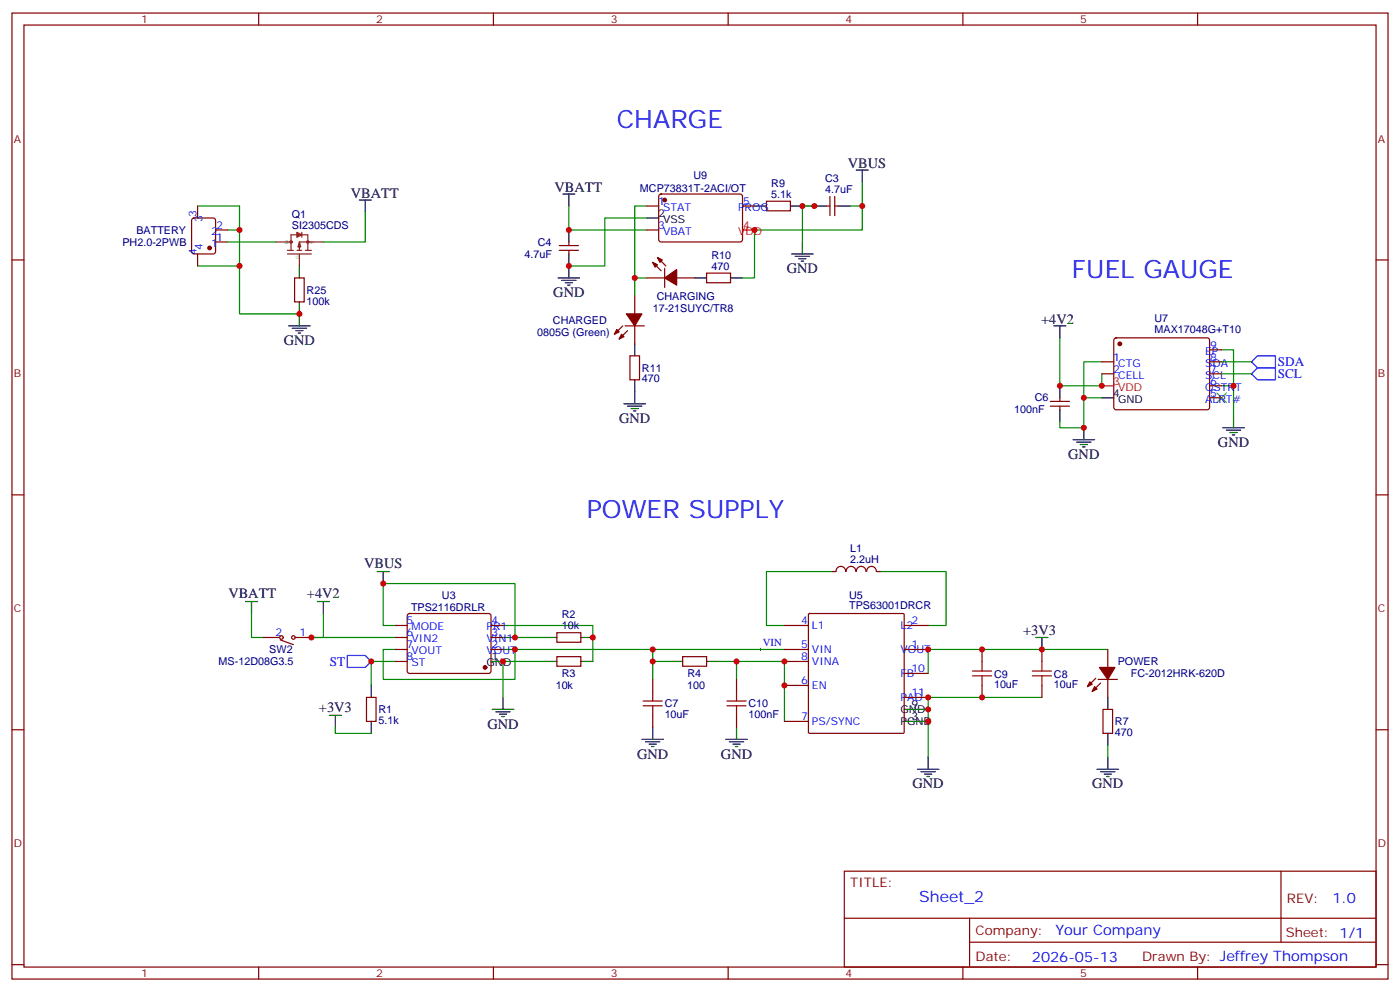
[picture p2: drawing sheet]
<svg xmlns="http://www.w3.org/2000/svg" width="412mm" height="292mm" viewBox="0 0 412 292" stroke-linecap="round" stroke-linejoin="round" font-family="sans-serif">
<g fill="none" stroke="#870000" stroke-width=".35">
<path d="M3.5 3.8h405.4v284.4h-405.4zM7.1 7.4h398.2v277.3h-398.2zM76.2 3.8v3.6M145.3 3.8v3.6M214.5 3.8v3.6M283.6 3.8v3.6M352.8 3.8v3.6M194.3 57.3l.4-.2 23.6 .1 .4 .6v13l-.7 .4h-23.5l-.5-.7v-12.7zM225.8 59.2h7v2.9h-7zM244.5 57.8v5.7M245.9 57.8v5.7M3.5 76.5h3.6"/>
<path d="M56.7 64.4l.4-.2h5.7l.6 .4 .1 9.4-.5 .7-5.9 .1-.6-.5-.1-9.4zM58.2 60.6v3.6M58.2 74.8v3.5M63.5 71.2h3.5M63.5 67.7h3.5M164.7 73.7h5.7M164.7 72.3h5.7M167.6 71.2v1.1M167.6 73.7v1.1M190.5 67.7h3.5M190.5 60.6h3.5M192.3 77.2l2.4 2.5"/>
<path d="M193.7 75.8l2.4 2.5M195.8 79v5.6M218.7 60.6h3.5M243.4 60.6h1.1M245.9 60.6h1M405.3 76.5h3.6M86.8 81.8h2.8v7.1h-2.8zM183.4 95.9l-2.4 2.5M184.1 95.9h5.7M184.9 97.3l-2.5 2.5M187 87.1v5.3M187 95.9v5.3"/>
<path d="M190.5 81.8h5.3M199.3 81.8h5.3M208.1 80.4h7.1v2.8h-7.1zM328.3 99.7l.5-.3h26.8l.5 .3 .2 .5-.1 20-.6 .4-27.1-.1-.4-.6v-19.7zM185.6 104.7h2.8v7.1h-2.8zM309.4 119.6h5.6M309.4 118.1h5.6M312.2 117.1v1M312.2 119.6v1M324.6 106.5h3.5M324.6 110h3.5M356.3 106.5h3.5"/>
<path d="M356.3 110h3.5M356.3 117.1h3.5M356.3 113.6h3.5M356.3 103h3.5M3.5 145.7h3.6M405.3 145.7h3.6M245.2 168.2h1M246.3 168.2a1.41 1.41 0 0 1 1.4-1.5 1.41 1.41 0 0 1 1.4 1.5M249.3 168.2a1.41 1.41 0 0 1 1.4-1.5 1.41 1.41 0 0 1 1.4 1.5M252.3 168.2a1.41 1.41 0 0 1 1.4-1.5 1.41 1.41 0 0 1 1.4 1.5M255.3 168.2a1.41 1.41 0 0 1 1.4-1.5 1.41 1.41 0 0 1 1.4 1.5M258.2 168.2h1.1"/>
<path d="M77.6 187.6h4.6M82.5 188.3l3.9 1.5M87.1 187.6h4.6M116.4 191.2h3.5M116.4 184.1h3.5M116.4 194.7h3.5M116.4 187.6h3.5M120.2 180.8l.4-.2h23.3l.5 .2 .2 .5v16.5l-.7 .4h-23.5l-.5-.7v-16.2zM144.6 191.2h3.6M144.6 184.1h3.6M144.6 187.6h3.6M164 193.3h7.1v2.8h-7.1z"/>
<path d="M164 186.2h7.1v2.9h-7.1zM192.3 200v3.5M201.1 193.3h7v2.8h-7zM217 200v3.5M231.1 191.2h7M231.1 184.1h7M231.1 194.7h7M238.2 180.8l.3-.2h27.5l.3 .2v34.7l-.1 .3-27.7 .1-.3-.2zM266.3 191.2h7.1M266.3 184.1h7.1M266.3 198.2h7.1M289.3 191.2v3.5"/>
<path d="M306.9 191.2v3.5M322.8 199.6l-2.5 2.5M323.5 200h5.6M326.3 191.2v5.3M326.3 200v5.3M3.5 214.8h3.6M107.9 205.3h2.9v7h-2.9zM192.3 210.6v3.5M217 210.6v3.5M231.1 201.8h7M231.1 212.3h7M266.3 205.3h7.1"/>
<path d="M289.3 201.8v3.5M306.9 201.8v3.5M324.2 201l-2.5 2.5M324.9 208.8h2.8v7.1h-2.8zM405.3 214.8h3.6M248.7 256.4h156.6v28.3h-156.6zM377.3 256.5v20.8M248.7 270.3h156.5M285.6 277.3h119.6M285.6 270.3v14.1M3.5 284h3.6M76.2 284.7v3.5"/>
<path d="M145.3 284.7v3.5M214.5 284.7v3.5M283.6 284.7v3.5M352.8 284.7v3.5M405.3 284h3.6"/>
<circle cx="82.9" cy="187.6" r=".53"/>
<circle cx="86.4" cy="187.6" r=".53"/>
</g>
<path d="M223.7 191.2h.7M224 190.8v.7" fill="none" stroke="#000" stroke-width=".29"/>
<g fill="none" stroke="#008700" stroke-width=".35">
<path d="M254 53.6v14.1h-31.8v14.1h-3.5M58.2 60.6h12.4v7.1M67 67.7h3.6v10.6h-12.4M67 71.2h14.1M70.6 78.3v14.1h17.6M107.6 62.4v8.8h-12.4M167.6 60.6v7.1h22.9M190.5 60.6h-3.5v26.5M190.5 64.2h-12.3v14.1h-10.6M236.4 60.6h3.5h-3.5v10.6M250.5 60.6h3.5M187 81.8h3.5"/>
<path d="M312.2 99.4v14.2h12.4v-3.6M319.3 117.1h5.3M324.6 106.5h-5.3v19.4h-7.1v-1.8M359.8 103h3.6v19.4M359.8 113.6h3.6M359.8 106.5h8.9M359.8 110h8.9M245.2 168.2h-19.4v15.9h5.3M259.3 168.2h19.4v15.9h-5.3M74.1 180.6v7h3.5M95.2 180.6v7h-3.5h24.7M116.4 194.7h-7v7.1"/>
<path d="M116.4 191.2h-3.5v8.8h38.8v-8.8h-3.5M116.4 184.1h-3.5v-12.3h38.8v15.8M148.2 184.1h26.4v10.6M148.2 187.6h12.3M151.7 191.2h40.6M160.5 194.7h-12.3v10.6M192.3 194.7h5.3M211.7 194.7h19.4v17.6M217 194.7v5.3M231.1 191.2h-38.8v8.8M326.3 191.2h-52.9v7M98.8 214.1v1.8h10.6"/>
<path d="M306.9 205.3h-33.5v17.6M326.3 219.4v3.5"/>
</g>
<g fill="none" stroke="#000" stroke-width=".35">
<path d="M105.8 58.9h3.6M107.6 58.9v3.5M165.8 57.1h3.5M167.6 57.1v3.5M252.2 50.1h3.6M254 50.1v3.5M88.2 78.3v3.5M167.6 67.7v3.5M167.6 74.8v7M190.5 64.2h3.5M222.2 60.6h3.6M232.8 60.6h3.6"/>
<path d="M233.2 74.8h6.3M234.2 75.5h4.3M235.3 76.2h2.1M236 76.9h.7M236.4 71.2v3.6M239.9 60.6h3.5M246.9 60.6h3.6M85 95.9h6.4M86.1 96.6h4.2M87.1 97.3h2.2M87.8 98h.7M88.2 88.9v7"/>
<path d="M164.4 81.8h6.3M165.5 82.5h4.2M166.5 83.2h2.1M167.2 83.9h.7M204.6 81.8h3.5M215.2 81.8h3.5M310.4 95.9h3.6M312.2 95.9v3.5M183.8 118.9h6.3M184.9 119.6h4.2M187 101.2v3.5M187 111.8v7.1"/>
<path d="M312.2 113.6v3.5M324.6 117.1h3.5M185.9 120.3h2.1M186.6 121h.7M312.2 120.6v3.5M316.1 129.4h6.3M317.1 130.1h4.3M318.2 130.8h2.1M318.9 131.6h.7M319.3 125.9v3.5M360.2 125.9h6.3M361.2 126.6h4.3"/>
<path d="M362.3 127.3h2.1M363 128h.7M363.4 122.4v3.5M72.3 177.1h3.5M74.1 177.1v3.5M93.5 177.1h3.5M95.2 177.1v3.5M111.1 168.2h3.6M112.9 168.2v3.6M144.6 194.7h3.6M160.5 187.6h3.5M160.5 194.7h3.5"/>
<path d="M171.1 187.6h3.5M171.1 194.7h3.5M197.6 194.7h3.5M208.1 194.7h3.6M305.2 187.6h3.5M306.9 187.6v3.6M97 210.6h3.5M98.8 210.6v3.5M109.4 201.8v3.5M109.4 212.3v3.6M145 208.8h6.3M146 209.5h4.3"/>
<path d="M147.1 210.2h2.1M147.8 210.9h.7M148.2 205.3v3.5M189.1 217.6h6.3M190.1 218.3h4.3M191.2 219h2.1M191.9 219.7h.7M192.3 214.1v3.5M213.8 217.6h6.3M214.8 218.3h4.3M215.9 219h2.1M216.6 219.7h.7"/>
<path d="M217 214.1v3.5M266.3 212.3h7.1M266.3 208.8h7.1M326.3 205.3v3.5M326.3 215.9v3.5M270.2 226.4h6.4M271.3 227.2h4.2M272.3 227.9h2.2M273 228.6h.8M273.4 222.9v3.5M323.1 226.4h6.4M324.2 227.2h4.2"/>
<path d="M325.3 227.9h2.1M326 228.6h.7M326.3 222.9v3.5"/>
</g>
<g fill="none" stroke="#a10000" stroke-width=".35">
<path d="M286.5 198.9h5.6M286.5 197.5h5.6M289.3 194.7v2.8M289.3 198.9v2.9M304.1 198.9h5.6M304.1 197.5h5.6M306.9 194.7v2.8M306.9 198.9v2.9M189.4 206.3h5.7M189.4 207.8h5.7M192.3 203.5v2.8M192.3 207.8v2.8"/>
<path d="M214.1 206.3h5.7M214.1 207.8h5.7M217 203.5v2.8M217 207.8v2.8"/>
</g>
<path d="M368.7 106.5l1.7-1.8h5.3v3.6h-5.3zM370.4 108.3h5.3v3.5h-5.3l-1.7-1.8zM102.3 192.9h5.3l1.8 1.8-1.8 1.8h-5.3z" fill="none" stroke="#00f" stroke-width=".35"/>
<g fill="#870000" stroke="#870000" stroke-width=".35">
<path d="M192.3 77.2l1.4 .7-.7 .7z"/>
<path d="M193.7 75.8l1.4 .7-.7 .7z"/>
<path d="M195.8 81.8l3.5-2.5v4.6z"/>
<path d="M183.1 98.4l.7 .7-1.4 .7z"/>
<path d="M181.7 97l.7 .7-1.4 .7z"/>
<path d="M184.5 92.4h4.6l-2.1 3.5z"/>
<path d="M322.4 202.1l.7 .7-1.4 .7z"/>
<path d="M321 200.7l.7 .7-1.4 .7z"/>
<path d="M323.8 196.5h4.6l-2.1 3.5z"/>
<circle cx="142.9" cy="196.5" r=".53"/>
<circle cx="61.7" cy="73" r=".53"/>
<circle cx="195.8" cy="58.9" r=".53"/>
<circle cx="329.8" cy="101.2" r=".53"/>
</g>
<path d="M218.7 67.7h3.5M324.6 113.6h3.5" fill="none" stroke="#f00" stroke-width=".35"/>
<path d="M358.4 115.7l2.8 2.8M361.2 115.7l-2.8 2.8" fill="none" stroke="#3c3" stroke-width=".35"/>
<g fill="none" stroke="#8c2424" stroke-width=".35">
<path d="M81.1 71.2h4.6M84.7 74.8h7M84.7 73.7h1.7M85.7 73.7v-4.6h5v4.6M87.5 68.4l1.4 .7-1.4 .7zM87.5 68.8l.7 .3M87.5 73.7h1.4M87.8 68.8l.4 .3M87.8 72.6h.7M88.2 69.1l-.4 .4M88.2 69.1l-.7 .4M88.2 71.9l-.4 .7"/>
<path d="M88.2 71.6l-.4 1M88.2 71.6l.3 1M88.2 71.2l.3 1.4M88.2 71.2l-.4 1.4M88.2 71.6v2.1M88.2 74.8v3.5M88.2 71.2h7M88.9 68.4v1.4M90 73.7h1.7"/>
<circle cx="85.7" cy="71.2" r=".35"/>
<circle cx="90.7" cy="71.2" r=".35"/>
</g>
<g fill="#c00">
<circle cx="192.3" cy="194.7" r=".88"/>
<circle cx="217" cy="194.7" r=".88"/>
<circle cx="231.1" cy="194.7" r=".88"/>
<circle cx="231.1" cy="201.8" r=".88"/>
<circle cx="273.4" cy="191.2" r=".88"/>
<circle cx="306.9" cy="191.2" r=".88"/>
<circle cx="289.3" cy="205.3" r=".88"/>
<circle cx="273.4" cy="205.3" r=".88"/>
<circle cx="273.4" cy="208.8" r=".88"/>
<circle cx="273.4" cy="212.3" r=".88"/>
<circle cx="289.3" cy="191.2" r=".88"/>
<circle cx="151.7" cy="187.6" r=".88"/>
<circle cx="239.9" cy="60.6" r=".88"/>
<circle cx="187" cy="81.8" r=".88"/>
<circle cx="167.6" cy="67.7" r=".88"/>
<circle cx="236.4" cy="60.6" r=".88"/>
<circle cx="254" cy="60.6" r=".88"/>
<circle cx="222.3" cy="67.7" r=".88"/>
<circle cx="319.3" cy="117.1" r=".88"/>
<circle cx="324.6" cy="113.6" r=".88"/>
<circle cx="363.4" cy="113.6" r=".88"/>
<circle cx="312.2" cy="113.6" r=".88"/>
<circle cx="319.3" cy="125.9" r=".88"/>
<circle cx="70.6" cy="67.7" r=".88"/>
<circle cx="70.6" cy="78.3" r=".88"/>
<circle cx="88.2" cy="92.4" r=".88"/>
<circle cx="167.6" cy="78.3" r=".88"/>
<circle cx="192.3" cy="191.2" r=".88"/>
<circle cx="112.9" cy="171.8" r=".88"/>
<circle cx="174.6" cy="187.6" r=".88"/>
<circle cx="148.2" cy="194.7" r=".88"/>
<circle cx="151.7" cy="191.2" r=".88"/>
<circle cx="109.4" cy="194.7" r=".88"/>
<circle cx="91.7" cy="187.6" r=".88"/>
</g>
<g font-size="7.4" fill="#00f">
<text x="181.7" y="37.7">CHARGE</text>
<text x="315.7" y="81.8">FUEL GAUGE</text>
<text x="172.9" y="152.4">POWER SUPPLY</text>
</g>
<text font-size="4.6" fill="#00f" x="270.8" y="265.5">Sheet_2</text>
<g font-size="4.2">
<text x="249.8" y="49.4">VBUS</text>
<text x="103.4" y="58.2">VBATT</text>
<text x="163.3" y="56.4">VBATT</text>
<text x="231.8" y="80.4">GND</text>
<text x="163" y="87.5">GND</text>
<text x="306.7" y="95.2">+4V2</text>
<text x="83.6" y="101.6">GND</text>
<text x="182.4" y="124.5">GND</text>
<text x="358.8" y="131.6">GND</text>
<text x="314.7" y="135.1">GND</text>
<text x="107.2" y="167.2">VBUS</text>
<text x="67.3" y="176">VBATT</text>
<text x="90.4" y="176">+4V2</text>
<text x="301.4" y="187">+3V3</text>
<text x="93.9" y="209.5">+3V3</text>
<text x="143.6" y="214.5">GND</text>
<text x="187.7" y="223.3">GND</text>
<text x="212.4" y="223.3">GND</text>
<text x="268.8" y="232.1">GND</text>
<text x="321.7" y="232.1">GND</text>
</g>
<g font-size="4.2" fill="#00f">
<text x="392.5" y="265.7">1.0</text>
<text x="310.9" y="275.3">Your Company</text>
<text x="304" y="283.1">2026-05-13</text>
</g>
<g font-size="3.9" fill="#00f">
<text x="376.4" y="107.8">SDA</text>
<text x="376.4" y="111.3">SCL</text>
<text x="97.2" y="196">ST</text>
</g>
<g font-size="3.9" fill="#800">
<text x="250.5" y="261">TITLE:</text>
<text x="379.1" y="265.7">REV:</text>
<text x="287.4" y="275.2">Company:</text>
<text x="378.7" y="275.8">Sheet: 1/1</text>
<text x="287.4" y="282.9">Date:</text>
<text x="336.4" y="283">Drawn By: Jeffrey Thompson</text>
</g>
<g font-size="3.2" fill="#800">
<text x="41.6" y="6.8">1</text>
<text x="110.8" y="6.8">2</text>
<text x="179.9" y="6.8">3</text>
<text x="249.1" y="6.8">4</text>
<text x="318.2" y="6.8">5</text>
<text x="4.1" y="41.9">A</text>
<text x="405.9" y="41.9">A</text>
<text x="4.1" y="111.1">B</text>
<text x="405.9" y="111.1">B</text>
<text x="4.1" y="180.2">C</text>
<text x="405.9" y="180.2">C</text>
<text x="4.1" y="249.4">D</text>
<text x="405.9" y="249.4">D</text>
<text x="41.6" y="287.7">1</text>
<text x="110.8" y="287.7">2</text>
<text x="179.9" y="287.7">3</text>
<text x="249.1" y="287.7">4</text>
<text x="318.2" y="287.7">5</text>
</g>
<g font-size="3.2" fill="#000080">
<text x="204.3" y="52.8">U9</text>
<text x="243.1" y="53.6">C3</text>
<text x="188.5" y="56.5">MCP73831T-2ACI/OT</text>
<text x="227.2" y="58.2">5.1k</text>
<text x="227.2" y="55">R9</text>
<text x="243.1" y="56.8">4.7uF</text>
<text x="86" y="64.2">Q1</text>
<text x="40.2" y="68.8">BATTERY</text>
<text x="86" y="67.3">SI2305CDS</text>
<text x="36.1" y="72.3">PH2.0-2PWB</text>
<text x="154.5" y="75.9">4.7uF</text>
<text x="158.4" y="72.4">C4</text>
<text x="209.6" y="76.1">R10</text>
<text x="209.6" y="79.3">470</text>
<text x="90.3" y="89.6">100k</text>
<text x="90.3" y="86.5">R25</text>
<text x="193.4" y="88.2">CHARGING</text>
<text x="162.9" y="95.3">CHARGED</text>
<text x="192.3" y="91.8">17-21SUYC/TR8</text>
<text x="340.1" y="94.7">U7</text>
<text x="158.3" y="98.8">0805G (Green)</text>
<text x="340.1" y="98">MAX17048G+T10</text>
<text x="189.1" y="112.6">470</text>
<text x="189.1" y="109.4">R11</text>
<text x="304.8" y="118.2">C6</text>
<text x="298.7" y="121.7">100nF</text>
<text x="250.4" y="165.7">2.2uH</text>
<text x="250.4" y="162.5">L1</text>
<text x="121.1" y="180">TPS2116DRLR</text>
<text x="130.2" y="176.3">U3</text>
<text x="250.1" y="179.4">TPS63001DRCR</text>
<text x="250.1" y="176.3">U5</text>
<text x="165.5" y="185.2">10k</text>
<text x="165.5" y="182">R2</text>
<text x="64.4" y="195.8">MS-12D08G3.5</text>
<text x="79.3" y="192.3">SW2</text>
<text x="329.3" y="195.8">POWER</text>
<text x="163.7" y="202.9">10k</text>
<text x="165.5" y="199.4">R3</text>
<text x="202.4" y="202.9">100</text>
<text x="202.5" y="199.4">R4</text>
<text x="292.8" y="202.6">10uF</text>
<text x="292.8" y="199.4">C9</text>
<text x="310.4" y="202.6">10uF</text>
<text x="310.4" y="199.4">C8</text>
<text x="333.1" y="199.4">FC-2012HRK-620D</text>
<text x="111.5" y="210">R1</text>
<text x="195.8" y="208.2">C7</text>
<text x="220.5" y="208.2">C10</text>
<text x="111.5" y="213.1">5.1k</text>
<text x="195.8" y="211.4">10uF</text>
<text x="220.5" y="211.4">100nF</text>
<text x="328.4" y="213.5">R7</text>
<text x="328.4" y="216.7">470</text>
</g>
<g font-size="3.2" fill="#00f">
<text x="57.9" y="64" transform="rotate(-90 57.9 64)">3</text>
<text x="59.6" y="65.5" transform="rotate(-90 59.6 65.5)">3</text>
<text x="193.9" y="60.3">1</text>
<text x="195.3" y="62.1">STAT</text>
<text x="217.4" y="62.1">PROG</text>
<text x="218.9" y="60.3">5</text>
<text x="62.2" y="69.1">2</text>
<text x="63.7" y="70.9">1</text>
<text x="63.7" y="67.3">2</text>
<text x="193.9" y="67.3">3</text>
<text x="195.3" y="69.1">VBAT</text>
<text x="57.9" y="74.9" transform="rotate(-90 57.9 74.9)">4</text>
<text x="59.6" y="73.4" transform="rotate(-90 59.6 73.4)">4</text>
<text x="62.2" y="72.6">1</text>
<text x="327.9" y="106.2">1</text>
<text x="329.4" y="107.9">CTG</text>
<text x="355" y="107.9">SDA</text>
<text x="355" y="104.4">EP</text>
<text x="356.5" y="106.2">8</text>
<text x="356.5" y="102.6">9</text>
<text x="327.9" y="109.7">2</text>
<text x="329.4" y="111.4">CELL</text>
<text x="355" y="111.4">SCL</text>
<text x="356.5" y="113.2">6</text>
<text x="356.5" y="109.7">7</text>
<text x="355" y="118.5">ALRT#</text>
<text x="355" y="115">QSTRT</text>
<text x="356.5" y="116.7">5</text>
<text x="119.8" y="183.8">5</text>
<text x="121.2" y="185.5">MODE</text>
<text x="143.3" y="185.5">PR1</text>
<text x="144.8" y="183.8">4</text>
<text x="236" y="183.8">4</text>
<text x="239.2" y="185.2">L1</text>
<text x="265.3" y="185.2">L2</text>
<text x="268.5" y="183.8">2</text>
<text x="81.1" y="187.3">2</text>
<text x="88.2" y="187.3">1</text>
<text x="119.8" y="187.3">6</text>
<text x="119.8" y="190.8">7</text>
<text x="121.2" y="189.1">VIN2</text>
<text x="143.3" y="189.1">VIN1</text>
<text x="144.8" y="190.8">2</text>
<text x="144.8" y="187.3">3</text>
<text x="224.7" y="190.3">VIN</text>
<text x="236" y="190.8">5</text>
<text x="268.5" y="190.8">1</text>
<text x="119.8" y="194.3">8</text>
<text x="121.2" y="192.6">VOUT</text>
<text x="121.2" y="196.1">ST</text>
<text x="143.3" y="192.6">VOUT</text>
<text x="236" y="194.3">8</text>
<text x="239.2" y="192.2">VIN</text>
<text x="239.2" y="195.8">VINA</text>
<text x="265.3" y="192.2">VOUT</text>
<text x="268.5" y="197.9">10</text>
<text x="236" y="201.4">6</text>
<text x="239.2" y="202.8">EN</text>
<text x="265.3" y="199.3">FB</text>
<text x="265.3" y="206.3">PAD</text>
<text x="268.5" y="204.9">11</text>
<text x="236" y="212">7</text>
<text x="239.2" y="213.4">PS/SYNC</text>
</g>
<g font-size="3.2">
<text x="193.9" y="63.8">2</text>
<text x="195.3" y="65.6">VSS</text>
<text x="327.9" y="116.7">4</text>
<text x="329.4" y="118.5">GND</text>
<text x="143.3" y="196.1">GND</text>
<text x="144.8" y="194.3">1</text>
<text x="265.3" y="209.9">GND</text>
<text x="268.5" y="208.5">9</text>
<text x="265.3" y="213.4">PGND</text>
<text x="268.5" y="212">3</text>
</g>
<g font-size="3.2" fill="#f00">
<text x="217.4" y="69.1">VDD</text>
<text x="218.9" y="67.3">4</text>
<text x="327.9" y="113.2">3</text>
<text x="329.4" y="115">VDD</text>
</g>
<g font-size="1.4" fill="#238d23">
<text x="85" y="71.9" transform="rotate(-90 85 71.9)">D</text>
<text x="92.4" y="71.9" transform="rotate(-90 92.4 71.9)">S</text>
<text x="88.2" y="76.2" transform="rotate(-90 88.2 76.2)">G</text>
</g>
</svg>
